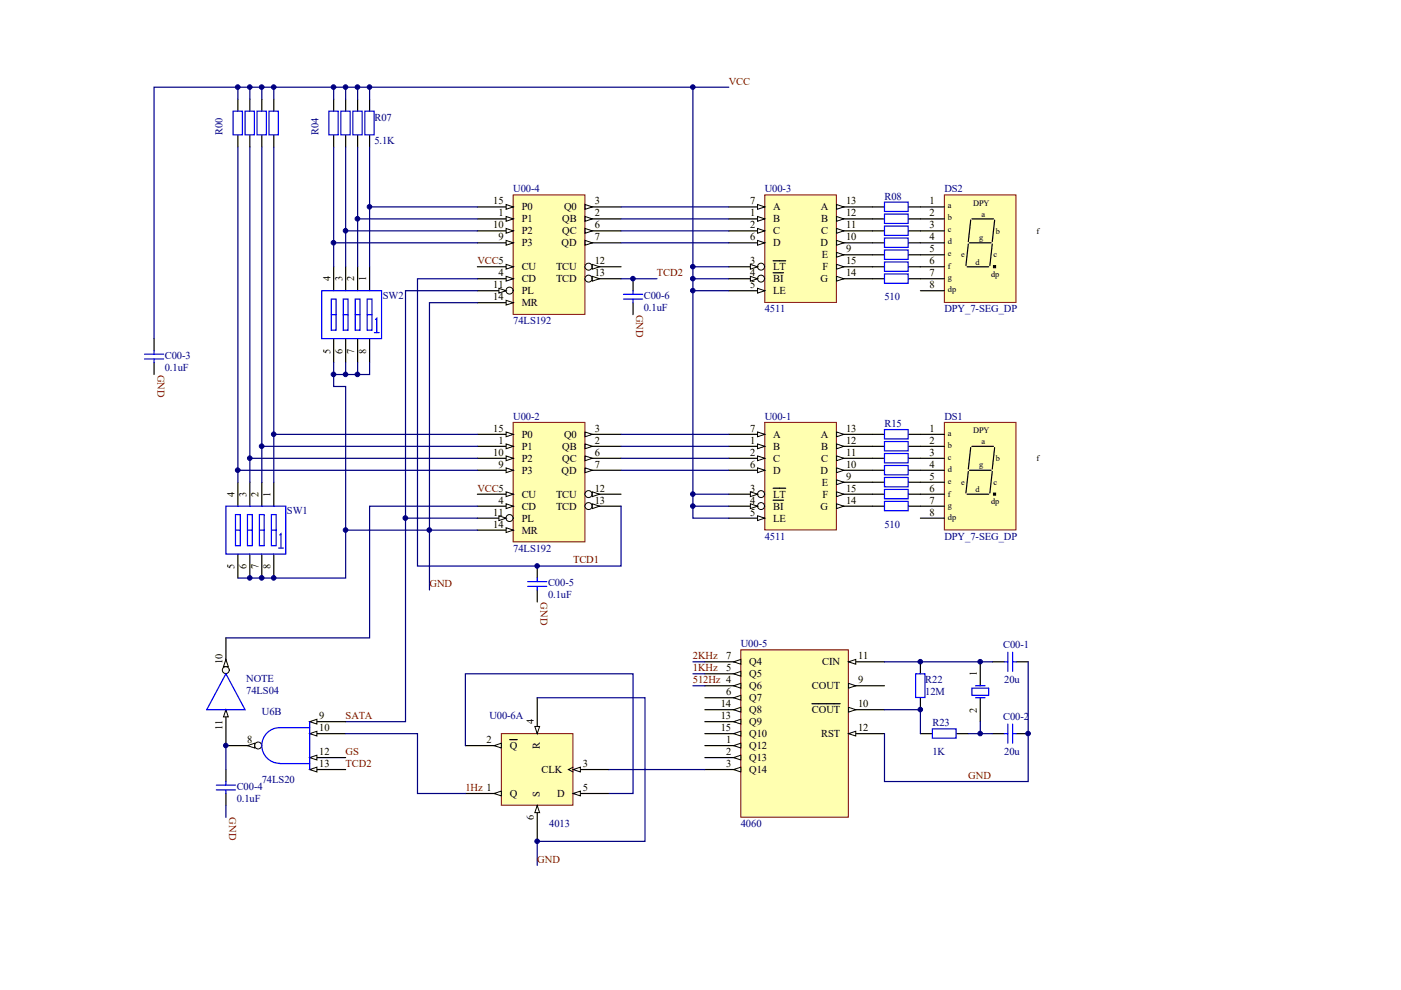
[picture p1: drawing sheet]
<svg xmlns="http://www.w3.org/2000/svg" width="297mm" height="210mm" viewBox="0 0 297 210" stroke-linecap="round" stroke-linejoin="round" font-family="sans-serif">
<g fill="none" stroke="#000" stroke-width=".25">
<path d="M185 43.9h2.5M185 46.4h2.5M185 48.9h2.5M185 51.5h2.5M185 54h2.5M185 56.6h2.5M185 59.1h2.5M192.6 43.9h2.5M192.6 46.4h2.5M192.6 48.9h2.5M192.6 51.5h2.5M192.6 54h2.5"/>
<path d="M192.6 56.6h2.5M192.6 59.1h2.5"/>
</g>
<path d="M187.5 42.9h5.1v1.9h-5.1zM187.5 45.4h5.1v2h-5.1zM187.5 47.9h5.1v2h-5.1zM187.5 50.5h5.1v2h-5.1zM187.5 53h5.1v2h-5.1zM187.5 55.5h5.1v2h-5.1zM187.5 58.1h5.1v2h-5.1z" fill="none" stroke="#00f" stroke-width=".25"/>
<path d="M162.1 41.3h15.2v22.8h-15.2z" fill="#ffffb0" stroke="#800000" stroke-width=".21"/>
<path d="M154.5 43.9h7.6" fill="none" stroke="#000" stroke-width=".25"/>
<path d="M160.6 43.4l1.5 .5-1.5 .5z" fill="#fffcf8"/>
<path d="M160.6 43.4l1.5 .5-1.5 .5z" fill="none" stroke="#000" stroke-width=".21"/>
<path d="M154.5 46.4h7.6" fill="none" stroke="#000" stroke-width=".25"/>
<path d="M160.6 45.9l1.5 .5-1.5 .5z" fill="#fffcf8"/>
<path d="M160.6 45.9l1.5 .5-1.5 .5z" fill="none" stroke="#000" stroke-width=".21"/>
<path d="M154.5 48.9h7.6" fill="none" stroke="#000" stroke-width=".25"/>
<path d="M160.6 48.4l1.5 .5-1.5 .6z" fill="#fffcf8"/>
<path d="M160.6 48.4l1.5 .5-1.5 .6z" fill="none" stroke="#000" stroke-width=".21"/>
<path d="M154.5 51.5h7.6" fill="none" stroke="#000" stroke-width=".25"/>
<path d="M160.6 51l1.5 .5-1.5 .5z" fill="#fffcf8"/>
<path d="M160.6 51l1.5 .5-1.5 .5z" fill="none" stroke="#000" stroke-width=".21"/>
<path d="M154.5 56.6h7.6" fill="none" stroke="#000" stroke-width=".25"/>
<circle cx="161.4" cy="56.5" r=".74" fill="#fffcf8" stroke="#000" stroke-width=".21"/>
<path d="M159.1 56.1l1.5 .5-1.5 .5z" fill="#fffcf8"/>
<path d="M159.1 56.1l1.5 .5-1.5 .5z" fill="none" stroke="#000" stroke-width=".21"/>
<path d="M154.5 59.1h7.6M163.9 55.3h2.7" fill="none" stroke="#000" stroke-width=".25"/>
<circle cx="161.4" cy="59.1" r=".74" fill="#fffcf8" stroke="#000" stroke-width=".21"/>
<path d="M159.1 58.6l1.5 .5-1.5 .5z" fill="#fffcf8"/>
<path d="M159.1 58.6l1.5 .5-1.5 .5z" fill="none" stroke="#000" stroke-width=".21"/>
<path d="M163.9 57.8h2.2M154.5 61.6h7.6" fill="none" stroke="#000" stroke-width=".25"/>
<path d="M160.6 61.1l1.5 .5-1.5 .5z" fill="#fffcf8"/>
<path d="M160.6 61.1l1.5 .5-1.5 .5z" fill="none" stroke="#000" stroke-width=".21"/>
<path d="M177.4 43.9h7.6" fill="none" stroke="#000" stroke-width=".25"/>
<path d="M177.4 43.4l1.5 .5-1.5 .5z" fill="#fffcf8"/>
<path d="M177.4 43.4l1.5 .5-1.5 .5z" fill="none" stroke="#000" stroke-width=".21"/>
<path d="M177.4 46.4h7.6" fill="none" stroke="#000" stroke-width=".25"/>
<path d="M177.4 45.9l1.5 .5-1.5 .5z" fill="#fffcf8"/>
<path d="M177.4 45.9l1.5 .5-1.5 .5z" fill="none" stroke="#000" stroke-width=".21"/>
<path d="M177.4 48.9h7.6" fill="none" stroke="#000" stroke-width=".25"/>
<path d="M177.4 48.4l1.5 .5-1.5 .6z" fill="#fffcf8"/>
<path d="M177.4 48.4l1.5 .5-1.5 .6z" fill="none" stroke="#000" stroke-width=".21"/>
<path d="M177.4 51.5h7.6" fill="none" stroke="#000" stroke-width=".25"/>
<path d="M177.4 51l1.5 .5-1.5 .5z" fill="#fffcf8"/>
<path d="M177.4 51l1.5 .5-1.5 .5z" fill="none" stroke="#000" stroke-width=".21"/>
<path d="M177.4 54h7.6" fill="none" stroke="#000" stroke-width=".25"/>
<path d="M177.4 53.5l1.5 .5-1.5 .5z" fill="#fffcf8"/>
<path d="M177.4 53.5l1.5 .5-1.5 .5z" fill="none" stroke="#000" stroke-width=".21"/>
<path d="M177.4 56.6h7.6" fill="none" stroke="#000" stroke-width=".25"/>
<path d="M177.4 56.1l1.5 .5-1.5 .5z" fill="#fffcf8"/>
<path d="M177.4 56.1l1.5 .5-1.5 .5z" fill="none" stroke="#000" stroke-width=".21"/>
<path d="M177.4 59.1h7.6" fill="none" stroke="#000" stroke-width=".25"/>
<path d="M177.4 58.6l1.5 .5-1.5 .5z" fill="#fffcf8"/>
<path d="M177.4 58.6l1.5 .5-1.5 .5z" fill="none" stroke="#000" stroke-width=".21"/>
<path d="M108.8 41.3h15.2v25.4h-15.2z" fill="#ffffb0" stroke="#800000" stroke-width=".21"/>
<path d="M101.2 43.9h7.6" fill="none" stroke="#000" stroke-width=".25"/>
<path d="M107.3 43.4l1.5 .5-1.5 .5z" fill="#fffcf8"/>
<path d="M107.3 43.4l1.5 .5-1.5 .5z" fill="none" stroke="#000" stroke-width=".21"/>
<path d="M101.2 46.4h7.6" fill="none" stroke="#000" stroke-width=".25"/>
<path d="M107.3 45.9l1.5 .5-1.5 .5z" fill="#fffcf8"/>
<path d="M107.3 45.9l1.5 .5-1.5 .5z" fill="none" stroke="#000" stroke-width=".21"/>
<path d="M101.2 48.9h7.6" fill="none" stroke="#000" stroke-width=".25"/>
<path d="M107.3 48.4l1.5 .5-1.5 .6z" fill="#fffcf8"/>
<path d="M107.3 48.4l1.5 .5-1.5 .6z" fill="none" stroke="#000" stroke-width=".21"/>
<path d="M101.2 51.5h7.6" fill="none" stroke="#000" stroke-width=".25"/>
<path d="M107.3 51l1.5 .5-1.5 .5z" fill="#fffcf8"/>
<path d="M107.3 51l1.5 .5-1.5 .5z" fill="none" stroke="#000" stroke-width=".21"/>
<path d="M101.2 56.6h7.6" fill="none" stroke="#000" stroke-width=".25"/>
<path d="M107.3 56.1l1.5 .5-1.5 .5z" fill="#fffcf8"/>
<path d="M107.3 56.1l1.5 .5-1.5 .5z" fill="none" stroke="#000" stroke-width=".21"/>
<path d="M101.2 59.1h7.6" fill="none" stroke="#000" stroke-width=".25"/>
<path d="M107.3 58.6l1.5 .5-1.5 .5z" fill="#fffcf8"/>
<path d="M107.3 58.6l1.5 .5-1.5 .5z" fill="none" stroke="#000" stroke-width=".21"/>
<path d="M124.1 43.9h7.6" fill="none" stroke="#000" stroke-width=".25"/>
<path d="M124.1 43.4l1.5 .5-1.5 .5z" fill="#fffcf8"/>
<path d="M124.1 43.4l1.5 .5-1.5 .5z" fill="none" stroke="#000" stroke-width=".21"/>
<path d="M124.1 46.4h7.6" fill="none" stroke="#000" stroke-width=".25"/>
<path d="M124.1 45.9l1.5 .5-1.5 .5z" fill="#fffcf8"/>
<path d="M124.1 45.9l1.5 .5-1.5 .5z" fill="none" stroke="#000" stroke-width=".21"/>
<path d="M124.1 48.9h7.6" fill="none" stroke="#000" stroke-width=".25"/>
<path d="M124.1 48.4l1.5 .5-1.5 .6z" fill="#fffcf8"/>
<path d="M124.1 48.4l1.5 .5-1.5 .6z" fill="none" stroke="#000" stroke-width=".21"/>
<path d="M124.1 51.5h7.6" fill="none" stroke="#000" stroke-width=".25"/>
<path d="M124.1 51l1.5 .5-1.5 .5z" fill="#fffcf8"/>
<path d="M124.1 51l1.5 .5-1.5 .5z" fill="none" stroke="#000" stroke-width=".21"/>
<path d="M124.1 56.6h7.6" fill="none" stroke="#000" stroke-width=".25"/>
<circle cx="124.8" cy="56.5" r=".74" fill="#fffcf8" stroke="#000" stroke-width=".21"/>
<path d="M125.6 56.1l1.5 .5-1.5 .5z" fill="#fffcf8"/>
<path d="M125.6 56.1l1.5 .5-1.5 .5z" fill="none" stroke="#000" stroke-width=".21"/>
<path d="M124.1 59.1h7.6" fill="none" stroke="#000" stroke-width=".25"/>
<circle cx="124.8" cy="59.1" r=".74" fill="#fffcf8" stroke="#000" stroke-width=".21"/>
<path d="M125.6 58.6l1.5 .5-1.5 .5z" fill="#fffcf8"/>
<path d="M125.6 58.6l1.5 .5-1.5 .5z" fill="none" stroke="#000" stroke-width=".21"/>
<path d="M101.2 61.6h7.6" fill="none" stroke="#000" stroke-width=".25"/>
<circle cx="108" cy="61.6" r=".74" fill="#fffcf8" stroke="#000" stroke-width=".21"/>
<path d="M105.8 61.1l1.5 .5-1.5 .5z" fill="#fffcf8"/>
<path d="M105.8 61.1l1.5 .5-1.5 .5z" fill="none" stroke="#000" stroke-width=".21"/>
<path d="M101.2 64.2h7.6" fill="none" stroke="#000" stroke-width=".25"/>
<path d="M107.3 63.7l1.5 .5-1.5 .5z" fill="#fffcf8"/>
<path d="M107.3 63.7l1.5 .5-1.5 .5z" fill="none" stroke="#000" stroke-width=".21"/>
<path d="M131.7 46.4h22.8M131.7 43.9h22.8M131.7 48.9h22.8M131.7 51.5h22.8" fill="none" stroke="#000080" stroke-width=".25"/>
<g fill="none" stroke="#000" stroke-width=".25">
<path d="M185 92.1h2.5M185 94.6h2.5M185 97.2h2.5M185 99.7h2.5M192.6 92.1h2.5M192.6 94.6h2.5M192.6 97.2h2.5M192.6 99.7h2.5M185 102.2h2.5M185 104.8h2.5M185 107.3h2.5M192.6 102.2h2.5"/>
<path d="M192.6 104.8h2.5M192.6 107.3h2.5"/>
</g>
<path d="M187.5 91.1h5.1v2h-5.1zM187.5 93.6h5.1v2h-5.1zM187.5 96.2h5.1v1.9h-5.1zM187.5 98.7h5.1v2h-5.1zM187.5 101.2h5.1v2h-5.1zM187.5 103.8h5.1v2h-5.1zM187.5 106.3h5.1v2h-5.1z" fill="none" stroke="#00f" stroke-width=".25"/>
<path d="M162.1 89.6h15.2v22.8h-15.2z" fill="#ffffb0" stroke="#800000" stroke-width=".21"/>
<path d="M154.5 92.1h7.6" fill="none" stroke="#000" stroke-width=".25"/>
<path d="M160.6 91.6l1.5 .5-1.5 .5z" fill="#fffcf8"/>
<path d="M160.6 91.6l1.5 .5-1.5 .5z" fill="none" stroke="#000" stroke-width=".21"/>
<path d="M154.5 94.6h7.6" fill="none" stroke="#000" stroke-width=".25"/>
<path d="M160.6 94.1l1.5 .5-1.5 .5z" fill="#fffcf8"/>
<path d="M160.6 94.1l1.5 .5-1.5 .5z" fill="none" stroke="#000" stroke-width=".21"/>
<path d="M154.5 97.2h7.6" fill="none" stroke="#000" stroke-width=".25"/>
<path d="M160.6 96.7l1.5 .5-1.5 .5z" fill="#fffcf8"/>
<path d="M160.6 96.7l1.5 .5-1.5 .5z" fill="none" stroke="#000" stroke-width=".21"/>
<path d="M154.5 99.7h7.6" fill="none" stroke="#000" stroke-width=".25"/>
<path d="M160.6 99.2l1.5 .5-1.5 .5z" fill="#fffcf8"/>
<path d="M160.6 99.2l1.5 .5-1.5 .5z" fill="none" stroke="#000" stroke-width=".21"/>
<path d="M154.5 104.8h7.6" fill="none" stroke="#000" stroke-width=".25"/>
<circle cx="161.4" cy="104.8" r=".74" fill="#fffcf8" stroke="#000" stroke-width=".21"/>
<path d="M159.1 104.3l1.5 .5-1.5 .5z" fill="#fffcf8"/>
<path d="M159.1 104.3l1.5 .5-1.5 .5z" fill="none" stroke="#000" stroke-width=".21"/>
<path d="M154.5 107.3h7.6M163.9 103.5h2.7" fill="none" stroke="#000" stroke-width=".25"/>
<circle cx="161.4" cy="107.3" r=".74" fill="#fffcf8" stroke="#000" stroke-width=".21"/>
<path d="M159.1 106.8l1.5 .5-1.5 .5z" fill="#fffcf8"/>
<path d="M159.1 106.8l1.5 .5-1.5 .5z" fill="none" stroke="#000" stroke-width=".21"/>
<path d="M154.5 109.9h7.6M163.9 106.1h2.2" fill="none" stroke="#000" stroke-width=".25"/>
<path d="M160.6 109.4l1.5 .5-1.5 .5z" fill="#fffcf8"/>
<path d="M160.6 109.4l1.5 .5-1.5 .5z" fill="none" stroke="#000" stroke-width=".21"/>
<path d="M177.4 92.1h7.6" fill="none" stroke="#000" stroke-width=".25"/>
<path d="M177.4 91.6l1.5 .5-1.5 .5z" fill="#fffcf8"/>
<path d="M177.4 91.6l1.5 .5-1.5 .5z" fill="none" stroke="#000" stroke-width=".21"/>
<path d="M177.4 94.6h7.6" fill="none" stroke="#000" stroke-width=".25"/>
<path d="M177.4 94.1l1.5 .5-1.5 .5z" fill="#fffcf8"/>
<path d="M177.4 94.1l1.5 .5-1.5 .5z" fill="none" stroke="#000" stroke-width=".21"/>
<path d="M177.4 97.2h7.6" fill="none" stroke="#000" stroke-width=".25"/>
<path d="M177.4 96.7l1.5 .5-1.5 .5z" fill="#fffcf8"/>
<path d="M177.4 96.7l1.5 .5-1.5 .5z" fill="none" stroke="#000" stroke-width=".21"/>
<path d="M177.4 99.7h7.6" fill="none" stroke="#000" stroke-width=".25"/>
<path d="M177.4 99.2l1.5 .5-1.5 .5z" fill="#fffcf8"/>
<path d="M177.4 99.2l1.5 .5-1.5 .5z" fill="none" stroke="#000" stroke-width=".21"/>
<path d="M177.4 102.2h7.6" fill="none" stroke="#000" stroke-width=".25"/>
<path d="M177.4 101.7l1.5 .5-1.5 .6z" fill="#fffcf8"/>
<path d="M177.4 101.7l1.5 .5-1.5 .6z" fill="none" stroke="#000" stroke-width=".21"/>
<path d="M177.4 104.8h7.6" fill="none" stroke="#000" stroke-width=".25"/>
<path d="M177.4 104.3l1.5 .5-1.5 .5z" fill="#fffcf8"/>
<path d="M177.4 104.3l1.5 .5-1.5 .5z" fill="none" stroke="#000" stroke-width=".21"/>
<path d="M177.4 107.3h7.6" fill="none" stroke="#000" stroke-width=".25"/>
<path d="M177.4 106.8l1.5 .5-1.5 .5z" fill="#fffcf8"/>
<path d="M177.4 106.8l1.5 .5-1.5 .5z" fill="none" stroke="#000" stroke-width=".21"/>
<path d="M108.8 89.6h15.2v25.3h-15.2z" fill="#ffffb0" stroke="#800000" stroke-width=".21"/>
<path d="M101.2 92.1h7.6" fill="none" stroke="#000" stroke-width=".25"/>
<path d="M107.3 91.6l1.5 .5-1.5 .5z" fill="#fffcf8"/>
<path d="M107.3 91.6l1.5 .5-1.5 .5z" fill="none" stroke="#000" stroke-width=".21"/>
<path d="M101.2 94.6h7.6" fill="none" stroke="#000" stroke-width=".25"/>
<path d="M107.3 94.1l1.5 .5-1.5 .5z" fill="#fffcf8"/>
<path d="M107.3 94.1l1.5 .5-1.5 .5z" fill="none" stroke="#000" stroke-width=".21"/>
<path d="M101.2 97.2h7.6" fill="none" stroke="#000" stroke-width=".25"/>
<path d="M107.3 96.7l1.5 .5-1.5 .5z" fill="#fffcf8"/>
<path d="M107.3 96.7l1.5 .5-1.5 .5z" fill="none" stroke="#000" stroke-width=".21"/>
<path d="M101.2 99.7h7.6" fill="none" stroke="#000" stroke-width=".25"/>
<path d="M107.3 99.2l1.5 .5-1.5 .5z" fill="#fffcf8"/>
<path d="M107.3 99.2l1.5 .5-1.5 .5z" fill="none" stroke="#000" stroke-width=".21"/>
<path d="M101.2 104.8h7.6" fill="none" stroke="#000" stroke-width=".25"/>
<path d="M107.3 104.3l1.5 .5-1.5 .5z" fill="#fffcf8"/>
<path d="M107.3 104.3l1.5 .5-1.5 .5z" fill="none" stroke="#000" stroke-width=".21"/>
<path d="M101.2 107.3h7.6" fill="none" stroke="#000" stroke-width=".25"/>
<path d="M107.3 106.8l1.5 .5-1.5 .5z" fill="#fffcf8"/>
<path d="M107.3 106.8l1.5 .5-1.5 .5z" fill="none" stroke="#000" stroke-width=".21"/>
<path d="M124.1 92.1h7.6" fill="none" stroke="#000" stroke-width=".25"/>
<path d="M124.1 91.6l1.5 .5-1.5 .5z" fill="#fffcf8"/>
<path d="M124.1 91.6l1.5 .5-1.5 .5z" fill="none" stroke="#000" stroke-width=".21"/>
<path d="M124.1 94.6h7.6" fill="none" stroke="#000" stroke-width=".25"/>
<path d="M124.1 94.1l1.5 .5-1.5 .5z" fill="#fffcf8"/>
<path d="M124.1 94.1l1.5 .5-1.5 .5z" fill="none" stroke="#000" stroke-width=".21"/>
<path d="M124.1 97.2h7.6" fill="none" stroke="#000" stroke-width=".25"/>
<path d="M124.1 96.7l1.5 .5-1.5 .5z" fill="#fffcf8"/>
<path d="M124.1 96.7l1.5 .5-1.5 .5z" fill="none" stroke="#000" stroke-width=".21"/>
<path d="M124.1 99.7h7.6" fill="none" stroke="#000" stroke-width=".25"/>
<path d="M124.1 99.2l1.5 .5-1.5 .5z" fill="#fffcf8"/>
<path d="M124.1 99.2l1.5 .5-1.5 .5z" fill="none" stroke="#000" stroke-width=".21"/>
<path d="M124.1 104.8h7.6" fill="none" stroke="#000" stroke-width=".25"/>
<circle cx="124.8" cy="104.8" r=".74" fill="#fffcf8" stroke="#000" stroke-width=".21"/>
<path d="M125.6 104.3l1.5 .5-1.5 .5z" fill="#fffcf8"/>
<path d="M125.6 104.3l1.5 .5-1.5 .5z" fill="none" stroke="#000" stroke-width=".21"/>
<path d="M124.1 107.3h7.6" fill="none" stroke="#000" stroke-width=".25"/>
<circle cx="124.8" cy="107.3" r=".74" fill="#fffcf8" stroke="#000" stroke-width=".21"/>
<path d="M125.6 106.8l1.5 .5-1.5 .5z" fill="#fffcf8"/>
<path d="M125.6 106.8l1.5 .5-1.5 .5z" fill="none" stroke="#000" stroke-width=".21"/>
<path d="M101.2 109.9h7.6" fill="none" stroke="#000" stroke-width=".25"/>
<circle cx="108" cy="109.8" r=".74" fill="#fffcf8" stroke="#000" stroke-width=".21"/>
<path d="M105.8 109.4l1.5 .5-1.5 .5z" fill="#fffcf8"/>
<path d="M105.8 109.4l1.5 .5-1.5 .5z" fill="none" stroke="#000" stroke-width=".21"/>
<path d="M101.2 112.4h7.6" fill="none" stroke="#000" stroke-width=".25"/>
<path d="M107.3 111.9l1.5 .5-1.5 .5z" fill="#fffcf8"/>
<path d="M107.3 111.9l1.5 .5-1.5 .5z" fill="none" stroke="#000" stroke-width=".21"/>
<path d="M131.7 94.6h22.8M131.7 92.1h22.8M131.7 97.2h22.8M131.7 99.7h22.8" fill="none" stroke="#000080" stroke-width=".25"/>
<path d="M157.1 137.8h22.8v35.5h-22.8z" fill="#ffffb0" stroke="#800000" stroke-width=".21"/>
<path d="M179.9 140.3h7.6" fill="none" stroke="#000" stroke-width=".25"/>
<path d="M179.9 140.3l1.5-.5v1z" fill="#fffcf8"/>
<path d="M179.9 140.3l1.5-.5v1z" fill="none" stroke="#000" stroke-width=".21"/>
<path d="M179.9 145.4h7.6" fill="none" stroke="#000" stroke-width=".25"/>
<path d="M179.9 144.9l1.5 .5-1.5 .5z" fill="#fffcf8"/>
<path d="M179.9 144.9l1.5 .5-1.5 .5z" fill="none" stroke="#000" stroke-width=".21"/>
<path d="M179.9 150.5h7.6" fill="none" stroke="#000" stroke-width=".25"/>
<path d="M179.9 150l1.5 .5-1.5 .5z" fill="#fffcf8"/>
<path d="M179.9 150l1.5 .5-1.5 .5z" fill="none" stroke="#000" stroke-width=".21"/>
<path d="M172.1 149.2h6M179.9 155.5h7.6" fill="none" stroke="#000" stroke-width=".25"/>
<path d="M179.9 155.5l1.5-.5v1.1z" fill="#fffcf8"/>
<path d="M179.9 155.5l1.5-.5v1.1z" fill="none" stroke="#000" stroke-width=".21"/>
<path d="M149.4 140.3h7.7" fill="none" stroke="#000" stroke-width=".25"/>
<path d="M155.5 140.3l1.6-.5v1z" fill="#fffcf8"/>
<path d="M155.5 140.3l1.6-.5v1z" fill="none" stroke="#000" stroke-width=".21"/>
<path d="M149.4 142.9h7.7" fill="none" stroke="#000" stroke-width=".25"/>
<path d="M155.5 142.9l1.6-.5v1z" fill="#fffcf8"/>
<path d="M155.5 142.9l1.6-.5v1z" fill="none" stroke="#000" stroke-width=".21"/>
<path d="M149.4 145.4h7.7" fill="none" stroke="#000" stroke-width=".25"/>
<path d="M155.5 145.4l1.6-.5v1z" fill="#fffcf8"/>
<path d="M155.5 145.4l1.6-.5v1z" fill="none" stroke="#000" stroke-width=".21"/>
<path d="M149.4 147.9h7.7" fill="none" stroke="#000" stroke-width=".25"/>
<path d="M155.5 147.9l1.6-.5v1z" fill="#fffcf8"/>
<path d="M155.5 147.9l1.6-.5v1z" fill="none" stroke="#000" stroke-width=".21"/>
<path d="M149.4 150.5h7.7" fill="none" stroke="#000" stroke-width=".25"/>
<path d="M155.5 150.5l1.6-.5v1z" fill="#fffcf8"/>
<path d="M155.5 150.5l1.6-.5v1z" fill="none" stroke="#000" stroke-width=".21"/>
<path d="M149.4 153h7.7" fill="none" stroke="#000" stroke-width=".25"/>
<path d="M155.5 153l1.6-.5v1z" fill="#fffcf8"/>
<path d="M155.5 153l1.6-.5v1z" fill="none" stroke="#000" stroke-width=".21"/>
<path d="M149.4 155.5h7.7" fill="none" stroke="#000" stroke-width=".25"/>
<path d="M155.5 155.5l1.6-.5v1.1z" fill="#fffcf8"/>
<path d="M155.5 155.5l1.6-.5v1.1z" fill="none" stroke="#000" stroke-width=".21"/>
<path d="M149.4 158.1h7.7" fill="none" stroke="#000" stroke-width=".25"/>
<path d="M155.5 158.1l1.6-.5v1z" fill="#fffcf8"/>
<path d="M155.5 158.1l1.6-.5v1z" fill="none" stroke="#000" stroke-width=".21"/>
<path d="M149.4 160.6h7.7" fill="none" stroke="#000" stroke-width=".25"/>
<path d="M155.5 160.6l1.6-.5v1z" fill="#fffcf8"/>
<path d="M155.5 160.6l1.6-.5v1z" fill="none" stroke="#000" stroke-width=".21"/>
<path d="M149.4 163.2h7.7" fill="none" stroke="#000" stroke-width=".25"/>
<path d="M155.5 163.2l1.6-.5v1z" fill="#fffcf8"/>
<path d="M155.5 163.2l1.6-.5v1z" fill="none" stroke="#000" stroke-width=".21"/>
<g fill="none" stroke="#000" stroke-width=".25">
<path d="M50.4 21v2.6M50.4 28.6v2.6M53 21v2.6M53 28.6v2.6M55.5 21v2.6M55.5 28.6v2.6M58.1 21v2.6M58.1 28.6v2.6M70.7 21v2.6M70.7 28.6v2.6M73.3 21v2.6M73.3 28.6v2.6"/>
<path d="M75.8 21v2.6M75.8 28.6v2.6M78.4 21v2.6M78.4 28.6v2.6M70.7 56.6v5M73.3 56.6v5M75.8 56.6v5M78.4 56.6v5M70.7 71.8v5.1M73.3 71.8v5.1M75.8 71.8v5.1M78.4 71.8v5.1"/>
<path d="M50.4 102.2v5.1M50.4 117.5v5.1M53 102.2v5.1M53 117.5v5.1M55.5 102.2v5.1M55.5 117.5v5.1M58.1 102.2v5.1M58.1 117.5v5.1M195.1 140.3v2.6M195.1 147.9v2.6M195.1 155.5h2.6M202.8 155.5h2.5"/>
<path d="M207.8 140.3v5.1M207.8 147.9v5.1M210.4 155.5h2.5M210.4 140.3h2.5M215.5 155.5h2.5M215.5 140.3h2.5"/>
</g>
<g fill="none" stroke="#00f" stroke-width=".25">
<path d="M49.4 23.6h2v5h-2zM52 23.6h1.9v5h-1.9zM54.5 23.6h2v5h-2zM57 23.6h2v5h-2zM69.7 23.6h2v5h-2zM72.3 23.6h1.9v5h-1.9zM74.8 23.6h2v5h-2zM77.3 23.6h2v5h-2zM68.2 61.6h12.7v10.2h-12.7zM70.2 63.4h1.1v6.6h-1.1zM70.2 66.7h1.1M72.8 66.7h1"/>
<path d="M72.8 63.4h1v6.6h-1zM75.3 63.4h1v6.6h-1zM75.3 66.7h1M77.9 63.4h1v6.6h-1zM77.9 66.7h1M79.4 70.5h1M79.6 67.7l.3-.2v3M47.9 107.3h12.7v10.2h-12.7zM49.9 109.1h1v6.6h-1zM49.9 112.4h1M52.5 109.1h1v6.6h-1zM52.5 112.4h1"/>
<path d="M55 112.4h1M55 109.1h1v6.6h-1zM57.5 109.1h1.1v6.6h-1.1zM57.5 112.4h1.1M59.1 116.2h1M59.3 113.4l.3-.2v3M213.7 138.3v4.1M214.7 138.3v4.1M194.1 142.9h2v5h-2zM197.7 154.5h5v2h-5zM206.1 145.9h3.5v1.5h-3.5zM206.8 147.9h2.1"/>
<path d="M206.8 145.4h2.1M212.9 140.3h.8M212.9 155.5h.8M213.7 153.5v4.1M214.7 153.5v4.1M214.7 140.3h.8M214.7 155.5h.8"/>
</g>
<g fill="none" stroke="#000080" stroke-width=".25">
<path d="M53 18.5v2.5M55.5 18.5v2.5M58.1 18.5v2.5M70.7 18.5v2.5M73.3 18.5v2.5M75.8 18.5v2.5M78.4 18.5v2.5M146.9 18.5h-96.5v2.5M154.5 18.5h-7.6v91.4h7.6M50.4 31.2v71M53 31.2v71M55.5 31.2v71"/>
<path d="M58.1 31.2v71M70.7 31.2v25.4M73.3 31.2v25.4M75.8 31.2v25.4M78.4 31.2v25.4M70.7 51.5h30.5M73.3 48.9h27.9M75.8 46.4h25.4M78.4 43.9h22.8M101.2 59.1h-12.7v60.9h43.2v-12.7M146.9 59.1h7.6M146.9 56.6h7.6"/>
<path d="M70.7 76.9v2.5h7.7v-2.5M75.8 76.9v2.5M101.2 64.2h-10.1v48.2h10.1M146.9 61.6h7.6M50.4 99.7h50.8M53 97.2h48.2M55.5 94.6h45.7M58.1 92.1h43.1M73.3 112.4v10.2h-22.9M146.9 107.3h7.6M146.9 104.8h7.6M187.5 150.5h7.6v5"/>
<path d="M187.5 140.3h22.9M205.3 155.5h5.1M207.8 153v2.5M218 140.3v25.4h-30.5v-10.2"/>
</g>
<path d="M106.3 155.5h15.2v15.2h-15.2z" fill="#ffffb0" stroke="#800000" stroke-width=".21"/>
<path d="M121.5 168.2h7.6" fill="none" stroke="#000" stroke-width=".25"/>
<path d="M121.5 168.2l1.5-.5v1z" fill="#fffcf8"/>
<path d="M121.5 168.2l1.5-.5v1z" fill="none" stroke="#000" stroke-width=".21"/>
<path d="M98.7 168.2h7.6" fill="none" stroke="#000" stroke-width=".25"/>
<path d="M104.8 168.2l1.5-.5v1z" fill="#fffcf8"/>
<path d="M104.8 168.2l1.5-.5v1zM121.5 162.7l-1 .5 1 .5" fill="none" stroke="#000" stroke-width=".21"/>
<path d="M121.5 163.2h7.6" fill="none" stroke="#000" stroke-width=".25"/>
<path d="M121.5 163.2l1.5-.5v1z" fill="#fffcf8"/>
<path d="M121.5 163.2l1.5-.5v1z" fill="none" stroke="#000" stroke-width=".21"/>
<path d="M98.7 158.1h7.6" fill="none" stroke="#000" stroke-width=".25"/>
<path d="M104.8 158.1l1.5-.5v1z" fill="#fffcf8"/>
<path d="M104.8 158.1l1.5-.5v1z" fill="none" stroke="#000" stroke-width=".21"/>
<path d="M108.1 156.8h1.6M113.9 147.9v7.6" fill="none" stroke="#000" stroke-width=".25"/>
<path d="M113.4 154h1l-.5 1.6z" fill="#fffcf8"/>
<path d="M113.4 154h1l-.5 1.6z" fill="none" stroke="#000" stroke-width=".21"/>
<path d="M113.9 170.8v7.6" fill="none" stroke="#000" stroke-width=".25"/>
<path d="M113.9 170.8l.5 1.5h-1z" fill="#fffcf8"/>
<path d="M113.9 170.8l.5 1.5h-1z" fill="none" stroke="#000" stroke-width=".21"/>
<path d="M131.7 59.1h7.6M86 109.9h15.2M98.7 158.1v-15.2h35.5v25.3h-5.1M113.9 147.9h22.9v30.5h-22.9v5.1M129.1 163.2h20.3" fill="none" stroke="#000080" stroke-width=".25"/>
<path d="M200.2 41.3h15.2v22.8h-15.2z" fill="#ffffb0" stroke="#800000" stroke-width=".21"/>
<g fill="none" stroke="#000" stroke-width=".25">
<path d="M195.1 46.4h5.1M195.1 51.5h5.1M195.1 56.6h5.1M195.1 43.9h5.1M195.1 48.9h5.1M195.1 54h5.1M195.1 59.1h5.1M205 56.6h4.6M205.3 51.7l-.5 4.6M205.6 51.5h4.5M205.8 46.7l-.5 4.5M206.1 46.4h4.5"/>
<path d="M210.4 51.7l-.5 4.6M210.9 46.7l-.5 4.5M195.1 61.6h5.1"/>
</g>
<path d="M210.6 56.3h.5v.5h-.5z" fill="#000" stroke="#000" stroke-width=".21"/>
<path d="M200.2 89.6h15.2v22.8h-15.2z" fill="#ffffb0" stroke="#800000" stroke-width=".21"/>
<g fill="none" stroke="#000" stroke-width=".25">
<path d="M32.7 71.8v2.5M32.7 76.9v2.5M195.1 94.6h5.1M195.1 99.7h5.1M195.1 92.1h5.1M195.1 97.2h5.1M205.3 100l-.5 4.5M205.6 99.7h4.5M205.8 94.9l-.5 4.6M206.1 94.6h4.5M210.4 100l-.5 4.5M210.9 94.9l-.5 4.6"/>
<path d="M195.1 104.8h5.1M195.1 102.2h5.1M195.1 107.3h5.1M195.1 109.9h5.1M205 104.8h4.6M65.7 163.2h7.6"/>
</g>
<path d="M210.6 104.5h.5v.5h-.5z" fill="#000" stroke="#000" stroke-width=".21"/>
<path d="M50.4 18.5h-17.7v53.3M70.7 79.4v2.5h2.6v30.5h17.8v12.7M73.3 76.9v2.5M101.2 61.6h-15.2v91.4h-12.7M101.2 107.3h-22.8v27.9h-30.5M146.9 140.3h2.5M146.9 142.9h2.5M146.9 145.4h2.5" fill="none" stroke="#000080" stroke-width=".25"/>
<path d="M30.6 75.1h4.1M30.6 76.1h4.1M32.7 74.3v.8M32.7 76.1v.8" fill="none" stroke="#00f" stroke-width=".25"/>
<path d="M65.7 163.2l1.5-.5v1z" fill="#fffcf8"/>
<path d="M65.7 163.2l1.5-.5v1z" fill="none" stroke="#000" stroke-width=".21"/>
<path d="M65.7 160.6h7.6" fill="none" stroke="#000" stroke-width=".25"/>
<path d="M65.7 160.6l1.5-.5v1z" fill="#fffcf8"/>
<path d="M65.7 160.6l1.5-.5v1z" fill="none" stroke="#000" stroke-width=".21"/>
<path d="M65.7 155.5h7.6" fill="none" stroke="#000" stroke-width=".25"/>
<path d="M65.7 155.5l1.5-.5v1.1z" fill="#fffcf8"/>
<path d="M65.7 155.5l1.5-.5v1.1z" fill="none" stroke="#000" stroke-width=".21"/>
<path d="M65.7 153h7.6" fill="none" stroke="#000" stroke-width=".25"/>
<path d="M65.7 153l1.5-.5v1z" fill="#fffcf8"/>
<path d="M65.7 153l1.5-.5v1z" fill="none" stroke="#000" stroke-width=".21"/>
<path d="M47.9 158.1h7.6" fill="none" stroke="#000" stroke-width=".25"/>
<circle cx="54.7" cy="158.1" r=".74" fill="#fffcf8" stroke="#000" stroke-width=".21"/>
<path d="M52.5 158.1l1.5-.5v1z" fill="#fffcf8"/>
<path d="M52.5 158.1l1.5-.5v1z" fill="none" stroke="#000" stroke-width=".21"/>
<path d="M65.7 154.3h-6.4a3.8 3.8 0 0 0-3.8 3.8 3.8 3.8 0 0 0 3.8 3.7M65.7 153v10.2M59.3 161.9h6.4" fill="none" stroke="#00f" stroke-width=".25"/>
<path d="M47.9 135.2v7.7" fill="none" stroke="#000" stroke-width=".25"/>
<circle cx="47.9" cy="142.1" r=".74" fill="#fffcf8" stroke="#000" stroke-width=".21"/>
<path d="M47.9 139.8l.5 1.5h-1z" fill="#fffcf8"/>
<path d="M47.9 139.8l.5 1.5h-1z" fill="none" stroke="#000" stroke-width=".21"/>
<path d="M47.9 150.5v7.6" fill="none" stroke="#000" stroke-width=".25"/>
<path d="M47.9 150.5l.5 1.5h-1z" fill="#fffcf8"/>
<path d="M47.9 150.5l.5 1.5h-1z" fill="none" stroke="#000" stroke-width=".21"/>
<g fill="none" stroke="#00f" stroke-width=".25">
<path d="M132.2 63.4h4M132.2 62.4h4M134.2 61.6v.8M134.2 63.4v.8M111.9 123.3h4M111.9 124.3h4M113.9 122.6v.7M113.9 124.3v.8M47.9 142.9l4.1 7.6h-8.2zM45.9 167.5h4M45.9 166.5h4M47.9 165.7v.8"/>
<path d="M47.9 167.5v.7"/>
</g>
<path d="M47.9 158.1v5.1M73.3 155.5h15.2v12.7h10.2M47.9 170.8v2.5" fill="none" stroke="#000080" stroke-width=".25"/>
<path d="M134.2 59.1v2.5M134.2 64.2v2.5M113.9 120v2.6M113.9 125.1v2.5M47.9 163.2v2.5M47.9 168.2v2.6" fill="none" stroke="#000" stroke-width=".25"/>
<g fill="#000080" stroke="#000080" stroke-width=".21">
<circle cx="47.9" cy="158.1" r=".48"/>
<circle cx="50.4" cy="99.7" r=".49"/>
<circle cx="50.4" cy="18.5" r=".49"/>
<circle cx="52.9" cy="122.5" r=".48"/>
<circle cx="52.9" cy="97.1" r=".48"/>
<circle cx="52.9" cy="18.5" r=".48"/>
<circle cx="55.5" cy="122.5" r=".49"/>
<circle cx="55.5" cy="94.6" r=".49"/>
<circle cx="55.5" cy="18.5" r=".49"/>
<circle cx="58" cy="122.5" r=".48"/>
<circle cx="58" cy="92.1" r=".48"/>
<circle cx="58" cy="18.5" r=".48"/>
<circle cx="70.7" cy="79.4" r=".49"/>
<circle cx="70.7" cy="51.5" r=".49"/>
<circle cx="70.7" cy="18.5" r=".49"/>
<circle cx="73.3" cy="112.4" r=".48"/>
<circle cx="73.3" cy="79.4" r=".48"/>
<circle cx="73.3" cy="48.9" r=".48"/>
<circle cx="73.3" cy="18.5" r=".48"/>
<circle cx="75.8" cy="79.4" r=".49"/>
<circle cx="75.8" cy="46.4" r=".49"/>
<circle cx="75.8" cy="18.5" r=".49"/>
<circle cx="78.3" cy="43.8" r=".48"/>
<circle cx="78.3" cy="18.5" r=".48"/>
<circle cx="85.9" cy="109.8" r=".49"/>
<circle cx="91" cy="112.4" r=".49"/>
<circle cx="113.9" cy="178.4" r=".48"/>
<circle cx="113.9" cy="120" r=".48"/>
<circle cx="134.2" cy="59.1" r=".48"/>
<circle cx="146.9" cy="107.3" r=".48"/>
<circle cx="146.9" cy="104.8" r=".48"/>
<circle cx="146.9" cy="61.6" r=".48"/>
<circle cx="146.9" cy="59.1" r=".48"/>
<circle cx="146.9" cy="56.5" r=".48"/>
<circle cx="146.9" cy="18.5" r=".48"/>
<circle cx="195.1" cy="150.4" r=".48"/>
<circle cx="195.1" cy="140.3" r=".48"/>
<circle cx="207.8" cy="155.5" r=".48"/>
<circle cx="207.8" cy="140.3" r=".48"/>
<circle cx="218" cy="155.5" r=".48"/>
</g>
<g font-size="2.2" fill="#800000">
<text x="154.5" y="17.9">VCC</text>
<text x="101.2" y="56">VCC5</text>
<text x="139.3" y="58.6">TCD2</text>
<text x="134.9" y="66.7" transform="rotate(90 134.9 66.7)">GND</text>
<text x="33.4" y="79.4" transform="rotate(90 33.4 79.4)">GND</text>
<text x="101.2" y="104.2">VCC5</text>
<text x="121.5" y="119.5">TCD1</text>
<text x="91.1" y="124.5">GND</text>
<text x="114.6" y="127.6" transform="rotate(90 114.6 127.6)">GND</text>
<text x="146.9" y="139.8">2KHz</text>
<text x="146.9" y="142.3">1KHz</text>
<text x="146.9" y="144.8">512Hz 4</text>
<text x="73.3" y="152.5">SATA</text>
<text x="73.3" y="160.1">GS</text>
<text x="73.3" y="162.6">TCD2</text>
<text x="98.7" y="167.7">1Hz 1</text>
<text x="205.3" y="165.2">GND</text>
<text x="48.6" y="173.3" transform="rotate(90 48.6 173.3)">GND</text>
<text x="113.9" y="182.9">GND</text>
</g>
<g font-size="2.2" fill="#000080">
<text x="47.2" y="28.6" transform="rotate(-90 47.2 28.6)">R00</text>
<text x="67.5" y="28.6" transform="rotate(-90 67.5 28.6)">R04</text>
<text x="79.4" y="25.6">R07</text>
<text x="79.4" y="30.6">5.1K</text>
<text x="108.8" y="40.8">U00-4</text>
<text x="162.1" y="40.8">U00-3</text>
<text x="200.2" y="40.8">DS2</text>
<text x="187.5" y="42.3">R08</text>
<text x="81.2" y="63.4">SW2</text>
<text x="136.5" y="65.9">0.1uF</text>
<text x="136.5" y="63.4">C00-6</text>
<text x="187.5" y="63.6">510</text>
<text x="108.8" y="68.7">74LS192</text>
<text x="162.1" y="66.2">4511</text>
<text x="200.2" y="66.2">DPY_7-SEG_DP</text>
<text x="34.9" y="76.1">C00-3</text>
<text x="34.9" y="78.6">0.1uF</text>
<text x="108.8" y="89">U00-2</text>
<text x="162.1" y="89">U00-1</text>
<text x="200.2" y="89">DS1</text>
<text x="187.5" y="90.5">R15</text>
<text x="60.8" y="109.1">SW1</text>
<text x="187.5" y="111.9">510</text>
<text x="108.8" y="116.9">74LS192</text>
<text x="162.1" y="114.4">4511</text>
<text x="200.2" y="114.4">DPY_7-SEG_DP</text>
<text x="116.2" y="124.3">C00-5</text>
<text x="116.2" y="126.8">0.1uF</text>
<text x="157.1" y="137.2">U00-5</text>
<text x="212.7" y="137.5">C00-1</text>
<text x="52.2" y="144.6">NOTE</text>
<text x="52.2" y="147.1">74LS04</text>
<text x="196.2" y="147.4">12M</text>
<text x="196.2" y="144.9">R22</text>
<text x="212.9" y="144.8">20u</text>
<text x="55.5" y="151.7">U6B</text>
<text x="103.7" y="152.5">U00-6A</text>
<text x="197.7" y="154">R23</text>
<text x="212.7" y="152.7">C00-2</text>
<text x="197.7" y="160.1">1K</text>
<text x="212.9" y="160.1">20u</text>
<text x="50.2" y="167.4">C00-4</text>
<text x="55.5" y="165.9">74LS20</text>
<text x="50.2" y="170">0.1uF</text>
<text x="116.4" y="175.3">4013</text>
<text x="157.1" y="175.3">4060</text>
</g>
<g font-size="2.2">
<text x="104.6" y="43.3">15</text>
<text x="105.7" y="45.9">1</text>
<text x="110.6" y="44.6">P0</text>
<text x="110.6" y="47.1">P1</text>
<text x="119.2" y="47.1">QB</text>
<text x="119.6" y="44.6">Q0</text>
<text x="126.1" y="45.9">2</text>
<text x="126.1" y="43.3">3</text>
<text x="159" y="43.3">7</text>
<text x="159" y="45.9">1</text>
<text x="163.9" y="44.6">A</text>
<text x="163.9" y="47.1">B</text>
<text x="174" y="44.6">A</text>
<text x="174.1" y="47.1">B</text>
<text x="179.4" y="45.9">12</text>
<text x="179.4" y="43.3">13</text>
<text x="197.1" y="43.3">1</text>
<text x="197.1" y="45.9">2</text>
<text x="104.6" y="48.4">10</text>
<text x="105.7" y="50.9">9</text>
<text x="110.6" y="49.7">P2</text>
<text x="110.6" y="52.2">P3</text>
<text x="119.1" y="52.2">QD</text>
<text x="119.2" y="49.7">QC</text>
<text x="126.1" y="48.4">6</text>
<text x="126.1" y="50.9">7</text>
<text x="159" y="48.4">2</text>
<text x="159" y="50.9">6</text>
<text x="163.9" y="49.7">C</text>
<text x="163.9" y="52.2">D</text>
<text x="174" y="52.2">D</text>
<text x="174.1" y="49.7">C</text>
<text x="179.4" y="53.5">9</text>
<text x="179.4" y="48.4">11</text>
<text x="179.4" y="50.9">10</text>
<text x="197.1" y="48.4">3</text>
<text x="197.1" y="50.9">4</text>
<text x="197.1" y="53.5">5</text>
<text x="70" y="59.6" transform="rotate(-90 70 59.6)">4</text>
<text x="72.6" y="59.6" transform="rotate(-90 72.6 59.6)">3</text>
<text x="75.1" y="59.6" transform="rotate(-90 75.1 59.6)">2</text>
<text x="77.7" y="59.6" transform="rotate(-90 77.7 59.6)">1</text>
<text x="105.7" y="58.6">4</text>
<text x="110.6" y="57.3">CU</text>
<text x="110.6" y="59.8">CD</text>
<text x="117.9" y="57.3">TCU</text>
<text x="117.9" y="59.8">TCD</text>
<text x="126.1" y="56">12</text>
<text x="126.1" y="58.6">13</text>
<text x="159" y="56">3</text>
<text x="159" y="58.6">4</text>
<text x="163.9" y="57.3">LT</text>
<text x="163.9" y="59.8">BI</text>
<text x="174" y="59.8">G</text>
<text x="174.3" y="54.7">E</text>
<text x="174.4" y="57.3">F</text>
<text x="179.4" y="58.6">14</text>
<text x="179.4" y="56">15</text>
<text x="197.1" y="56">6</text>
<text x="197.1" y="58.6">7</text>
<text x="104.6" y="61.1">11</text>
<text x="104.6" y="63.6">14</text>
<text x="110.6" y="62.4">PL</text>
<text x="110.6" y="64.9">MR</text>
<text x="159" y="61.1">5</text>
<text x="163.9" y="62.4">LE</text>
<text x="197.1" y="61.1">8</text>
<text x="70" y="75" transform="rotate(-90 70 75)">5</text>
<text x="72.6" y="75" transform="rotate(-90 72.6 75)">6</text>
<text x="75.1" y="75" transform="rotate(-90 75.1 75)">7</text>
<text x="77.7" y="75" transform="rotate(-90 77.7 75)">8</text>
<text x="104.6" y="91.5">15</text>
<text x="105.7" y="94.1">1</text>
<text x="110.6" y="92.8">P0</text>
<text x="110.6" y="95.4">P1</text>
<text x="119.2" y="95.4">QB</text>
<text x="119.6" y="92.8">Q0</text>
<text x="126.1" y="94.1">2</text>
<text x="126.1" y="91.5">3</text>
<text x="159" y="91.5">7</text>
<text x="159" y="94.1">1</text>
<text x="163.9" y="92.8">A</text>
<text x="163.9" y="95.4">B</text>
<text x="174" y="92.8">A</text>
<text x="174.1" y="95.4">B</text>
<text x="179.4" y="94.1">12</text>
<text x="179.4" y="91.5">13</text>
<text x="197.1" y="91.5">1</text>
<text x="197.1" y="94.1">2</text>
<text x="104.6" y="96.6">10</text>
<text x="105.7" y="99.2">9</text>
<text x="110.6" y="97.9">P2</text>
<text x="110.6" y="100.4">P3</text>
<text x="119.1" y="100.4">QD</text>
<text x="119.2" y="97.9">QC</text>
<text x="126.1" y="96.6">6</text>
<text x="126.1" y="99.2">7</text>
<text x="159" y="96.6">2</text>
<text x="159" y="99.2">6</text>
<text x="163.9" y="97.9">C</text>
<text x="163.9" y="100.4">D</text>
<text x="174" y="100.4">D</text>
<text x="174.1" y="97.9">C</text>
<text x="179.4" y="101.7">9</text>
<text x="179.4" y="96.6">11</text>
<text x="179.4" y="99.2">10</text>
<text x="197.1" y="96.6">3</text>
<text x="197.1" y="99.2">4</text>
<text x="197.1" y="101.7">5</text>
<text x="49.7" y="105.3" transform="rotate(-90 49.7 105.3)">4</text>
<text x="52.3" y="105.3" transform="rotate(-90 52.3 105.3)">3</text>
<text x="54.8" y="105.3" transform="rotate(-90 54.8 105.3)">2</text>
<text x="57.4" y="105.3" transform="rotate(-90 57.4 105.3)">1</text>
<text x="105.7" y="106.8">4</text>
<text x="110.6" y="105.5">CU</text>
<text x="117.9" y="105.5">TCU</text>
<text x="126.1" y="104.2">12</text>
<text x="126.1" y="106.8">13</text>
<text x="159" y="104.2">3</text>
<text x="159" y="106.8">4</text>
<text x="163.9" y="105.5">LT</text>
<text x="174.3" y="103">E</text>
<text x="174.4" y="105.5">F</text>
<text x="179.4" y="106.8">14</text>
<text x="179.4" y="104.2">15</text>
<text x="197.1" y="104.2">6</text>
<text x="197.1" y="106.8">7</text>
<text x="104.6" y="109.3">11</text>
<text x="104.6" y="111.9">14</text>
<text x="110.6" y="108">CD</text>
<text x="110.6" y="110.6">PL</text>
<text x="110.6" y="113.1">MR</text>
<text x="117.9" y="108">TCD</text>
<text x="159" y="109.3">5</text>
<text x="163.9" y="108">BI</text>
<text x="163.9" y="110.6">LE</text>
<text x="174" y="108">G</text>
<text x="197.1" y="109.3">8</text>
<text x="49.7" y="120.7" transform="rotate(-90 49.7 120.7)">5</text>
<text x="52.3" y="120.7" transform="rotate(-90 52.3 120.7)">6</text>
<text x="54.8" y="120.7" transform="rotate(-90 54.8 120.7)">7</text>
<text x="57.4" y="120.7" transform="rotate(-90 57.4 120.7)">8</text>
<text x="47.2" y="140.8" transform="rotate(-90 47.2 140.8)">10</text>
<text x="153.9" y="139.8">7</text>
<text x="153.9" y="142.3">5</text>
<text x="158.8" y="141">Q4</text>
<text x="158.8" y="143.6">Q5</text>
<text x="174.3" y="141">CIN</text>
<text x="181.9" y="139.8">11</text>
<text x="207.1" y="143.4" transform="rotate(-90 207.1 143.4)">1</text>
<text x="152.8" y="149.9">14</text>
<text x="153.9" y="147.4">6</text>
<text x="158.8" y="146.1">Q6</text>
<text x="158.8" y="148.7">Q7</text>
<text x="172.1" y="146.1">COUT</text>
<text x="181.9" y="144.8">9</text>
<text x="181.9" y="149.9">10</text>
<text x="47.2" y="154.8" transform="rotate(-90 47.2 154.8)">11</text>
<text x="67.7" y="155">10</text>
<text x="67.7" y="152.5">9</text>
<text x="113.2" y="153.5" transform="rotate(-90 113.2 153.5)">4</text>
<text x="152.8" y="152.5">13</text>
<text x="152.8" y="155">15</text>
<text x="158.8" y="151.2">Q8</text>
<text x="158.8" y="153.7">Q9</text>
<text x="172.1" y="151.2">COUT</text>
<text x="181.9" y="155">12</text>
<text x="207.1" y="151.1" transform="rotate(-90 207.1 151.1)">2</text>
<text x="52.4" y="157.5">8</text>
<text x="67.7" y="160.1">12</text>
<text x="103.2" y="157.5">2</text>
<text x="108.1" y="158.8">Q</text>
<text x="114.5" y="158.8" transform="rotate(-90 114.5 158.8)">R</text>
<text x="153.9" y="157.5">1</text>
<text x="153.9" y="160.1">2</text>
<text x="158.8" y="156.3">Q10</text>
<text x="158.8" y="158.8">Q12</text>
<text x="158.8" y="161.3">Q13</text>
<text x="174.1" y="156.3">RST</text>
<text x="67.7" y="162.6">13</text>
<text x="114.8" y="163.9">CLK</text>
<text x="123.6" y="162.6">3</text>
<text x="123.6" y="167.7">5</text>
<text x="153.9" y="162.6">3</text>
<text x="158.8" y="163.9">Q14</text>
<text x="108.1" y="169">Q</text>
<text x="113.2" y="174" transform="rotate(-90 113.2 174)">6</text>
<text x="114.5" y="169" transform="rotate(-90 114.5 169)">S</text>
<text x="118.1" y="169">D</text>
</g>
<g font-size="1.8">
<text x="201" y="44.2">a</text>
<text x="201" y="46.7">b</text>
<text x="206.3" y="43.7">DPY</text>
<text x="208.1" y="46">a</text>
<text x="201" y="49.3">c</text>
<text x="201" y="51.8">d</text>
<text x="207.6" y="50.8">g</text>
<text x="211.1" y="49.5">b</text>
<text x="219.8" y="49.5">f</text>
<text x="201" y="54.3">e</text>
<text x="201" y="57.1">f</text>
<text x="201" y="59.4">g</text>
<text x="203.8" y="54.6">e</text>
<text x="206.8" y="56.1">d</text>
<text x="210.1" y="58.7">dp</text>
<text x="210.6" y="54.6">c</text>
<text x="201" y="62">dp</text>
<text x="201" y="92.4">a</text>
<text x="201" y="94.9">b</text>
<text x="206.3" y="91.9">DPY</text>
<text x="208.1" y="94.2">a</text>
<text x="201" y="97.5">c</text>
<text x="201" y="100">d</text>
<text x="207.6" y="99">g</text>
<text x="211.1" y="97.7">b</text>
<text x="219.8" y="97.7">f</text>
<text x="201" y="102.6">e</text>
<text x="201" y="105.4">f</text>
<text x="201" y="107.6">g</text>
<text x="203.8" y="102.8">e</text>
<text x="206.8" y="104.3">d</text>
<text x="210.1" y="106.9">dp</text>
<text x="210.6" y="102.8">c</text>
<text x="201" y="110.2">dp</text>
</g>
</svg>
